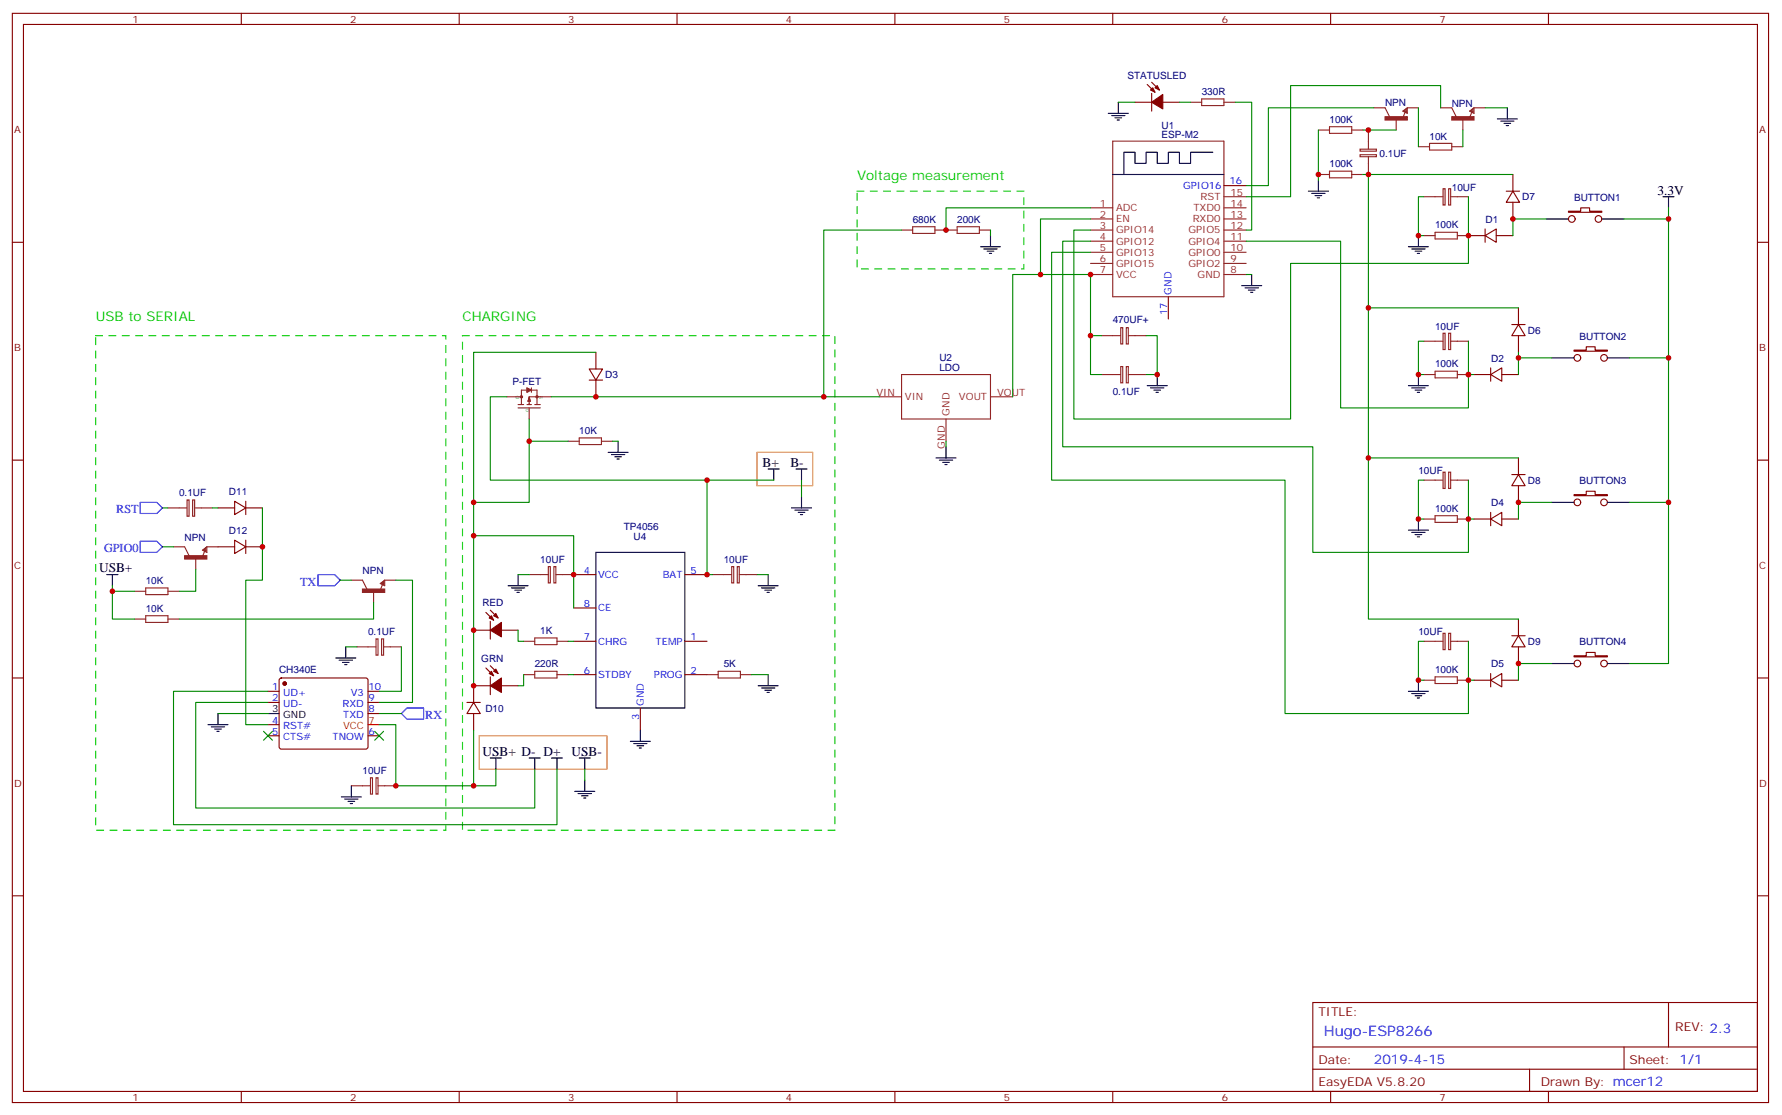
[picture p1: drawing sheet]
<svg xmlns="http://www.w3.org/2000/svg" width="566mm" height="354mm" viewBox="0 0 566 354" stroke-linecap="round" stroke-linejoin="round" font-family="sans-serif">
<path d="M240.3 143.6h17.6v10.6h-17.6zM152.1 233.5h40.6v10.6h-40.6z" fill="none" stroke="#f90" stroke-width=".35"/>
<path d="M272 60.7h52.9v24.7h-52.9zM30.4 106.5h111.1v157h-111.1zM146.8 106.5h118.2v157h-118.2z" fill="none" stroke="#0c0" stroke-width=".35" stroke-dasharray="2.1 2.1"/>
<g fill="none" stroke="#870000" stroke-width=".35">
<path d="M3.9 4.2h557.4v345.8h-557.4zM7.4 7.8h550.4v338.6h-550.4zM76.6 4.2v3.6M145.7 4.2v3.6M214.9 4.2v3.6M284 4.2v3.6M353.2 4.2v3.6M422.3 4.2v3.6M491.5 4.2v3.6M360.2 32.5h5.3M364.1 26.8l2.5 2.5M365.5 26.1l2.5 2.5"/>
<path d="M365.5 29.6v5.7M369 32.5h5.3M388.4 58.9h7.1M480.2 55.4v5.3M3.9 76.9h3.5M466.1 74.8h5.2M471.3 74.8l3.6-2.1v4.2zM471.3 72.7v4.2M474.9 74.8h5.3M478 60.7h4.3M480.2 60.7l2.1 3.5h-4.3zM480.2 64.2v5.3"/>
<path d="M497.8 67h3.9v-1h2.8v1h3.9v.4h-10.6zM557.8 76.9h3.5M370.8 94.2v7M481.9 97.7v5.3M187 117.1h4.2l-2.1 3.6zM189.1 111.8v5.3M467.8 118.9h5.3M473.1 118.9l3.5-2.1v4.2zM473.1 116.8v4.2M476.6 118.9h5.3M479.8 103h4.2M481.9 103l2.1 3.5h-4.2z"/>
<path d="M481.9 106.5v5.3M499.6 111.1h3.8v-1h2.9v1h3.9v.4h-10.6zM187 120.7h4.2M189.1 120.7v5.2M3.9 146h3.5M74.5 159.1l3.5 2.1-3.5 2.1zM78 159.1v4.2M479.8 150.6h4.2M481.9 150.6l2.1 3.6h-4.2zM481.9 145.3v5.3M481.9 154.2v5.3M499.6 157h3.8v-1.1h2.9v1.1h3.9v.3h-10.6z"/>
<path d="M557.8 146h3.5M69.2 161.2h5.3M69.2 173.6h5.3M74.5 171.4l3.5 2.2-3.5 2.1zM78 171.4v4.3M78 161.2h5.3M78 173.6h5.3M467.8 164.7h5.3M473.1 164.7l3.5-2.1v4.3zM473.1 162.6v4.3M476.6 164.7h5.3M154.2 194.4l2.5 2.4"/>
<path d="M155.6 193.7l2.5 2.4M155.6 197.2v5.6M182.1 182.4h7M182.1 193h7M217.3 182.4h7.1M481.9 196.5v5.3M3.9 215.2h3.5M85.1 219.4h3.5M88.8 215.4l.5-.2h26.8l.5 .2 .2 .5v21.2l-.2 .5-.5 .2h-26.8l-.5-.3-.2-.4v-21.2zM116.8 219.4h3.5M150.3 200h5.3M154.2 212l2.5 2.5"/>
<path d="M155.6 214.8v5.7M155.6 211.3l2.5 2.5M155.6 217.7h-5.3v5.3M159.1 200h5.3M159.1 217.7h5.3M182.1 203.6h7M182.1 214.1h7M217.3 203.6h7.1M217.3 214.1h7.1M467.8 215.9h5.3M473.1 215.9l3.5-2.1v4.2zM473.1 213.8v4.2"/>
<path d="M476.6 215.9h5.3M479.8 201.8h4.2M481.9 201.8l2.1 3.5h-4.2zM481.9 205.3v5.3M499.6 208.1h3.8v-1h2.9v1h3.9v.4h-10.6zM557.8 215.2h3.5M85.1 223h3.5M85.1 230h3.5M85.1 233.5h3.5M116.8 223h3.5M116.8 233.5h3.5M116.8 226.5h3.5"/>
<path d="M148.2 223h4.2M150.3 223l2.1 3.5h-4.2zM150.3 226.5v5.3M203.2 224.7v7.1M3.9 284.3h3.5M557.8 284.3h3.5M416.7 318.2h141.1v28.2h-141.1zM529.6 318.2v14.1M416.7 332.3h141.1M416.7 339.4h141.1M485.5 339.4v7M515.4 332.3v7.1"/>
<path d="M76.6 346.4v3.6M145.7 346.4v3.6M214.9 346.4v3.6M284 346.4v3.6M353.2 346.4v3.6M422.3 346.4v3.6M491.5 346.4v3.6"/>
<circle cx="498.9" cy="69.5" r="1.06"/>
<circle cx="507.3" cy="69.5" r="1.06"/>
<circle cx="500.6" cy="113.6" r="1.06"/>
<circle cx="509.1" cy="113.6" r="1.06"/>
<circle cx="500.6" cy="159.5" r="1.06"/>
<circle cx="509.1" cy="159.5" r="1.06"/>
<circle cx="500.6" cy="210.6" r="1.06"/>
<circle cx="509.1" cy="210.6" r="1.06"/>
</g>
<g fill="none" stroke="#8c2424" stroke-width=".35">
<path d="M377.9 32.5h3.5M381.4 31.4h7v2.1h-7zM388.4 32.5h3.6M436.1 34.2h3.5l1.4 2.8M443.1 37.7v3.6M445.2 35.3l1.5-1.1v1.8zM445.9 35.6l-.7 1.8M445.9 35.3h.4M446.3 34.6v1l-.7-.3zM446.7 34.2h3.5M457.2 34.2h3.6l1.4 2.8M464.3 37.7v3.6"/>
<path d="M466.4 35.3l1.4-1.1v1.8zM466.8 35.3l.7-.7v1zM467.1 35.3h.4M467.1 35.6l-.7 1.8M467.8 34.2h3.5M353.2 44.8h35.2v49.4h-35.2zM418.4 55.4h3.6M418.4 41.3h3.6M422 54.3h7v2.1h-7zM422 40.2h7v2.1h-7zM429 55.4h3.5M429 41.3h3.5"/>
<path d="M431.7 47.3h5.1v.7h-5.1zM431.7 49.1h5.1v.6h-5.1zM434.3 41.3v6M434.3 49.7v5.7M450.2 46.6h3.5M453.7 45.5h7.1v2.1h-7.1zM458 59.9h.6v5.2h-.6zM459.8 59.9h.6v5.2h-.6zM460.8 46.6h3.5M286.1 73h3.6M289.7 72h7v2.1h-7zM296.7 73h7.1"/>
<path d="M303.8 72h7v2.1h-7zM310.8 73h3.6M346.1 66h7.1M346.1 69.5h7.1M346.1 73h7.1M346.1 76.6h7.1M388.4 62.4h7.1M388.4 66h7.1M388.4 69.5h7.1M388.4 73h7.1M388.4 76.6h7.1M451.9 74.8h3.6"/>
<path d="M451.9 62.4h6M455.5 73.7h7v2.1h-7zM460.4 62.4h5.7M462.5 74.8h3.6M346.1 80.1h7.1M346.1 83.6h7.1M346.1 87.1h7.1M388.4 80.1h7.1M388.4 83.6h7.1M388.4 87.1h7.1M286.1 118.9h28.3v14.1h-28.3zM349.6 118.9h6"/>
<path d="M349.6 106.5h6M355.7 104h.6v5.2h-.6zM355.7 116.3h.6v5.2h-.6zM357.5 104h.6v5.2h-.6zM357.5 116.3h.6v5.2h-.6zM358.1 118.9h5.6M358.1 106.5h5.6M451.9 118.9h3.6M451.9 108.3h6M455.5 117.8h7v2.1h-7zM458 105.8h.6v5.1h-.6zM459.8 105.8h.6v5.1h-.6z"/>
<path d="M460.4 108.3h5.7M462.5 118.9h3.6M160.9 125.9h4.6M164.4 128.4h1.8M164.4 129.5h7.1M165.5 128.4v-4.6h4.9v4.6M167.3 128.4h1.4M167.3 123.1l1.4 .7-1.4 .7zM167.3 123.5l.7 .3M167.6 127.4h.7M167.6 123.5l.4 .3M168 125.9h7"/>
<path d="M168 126.3v2.1M168 129.5v3.5M168 125.9l-.4 1.5M168 125.9l.3 1.5M168 126.3l.3 1.1M168 126.3l-.4 1.1M168 126.6l-.4 .8M168 123.8l-.7 .4M168 123.8l-.4 .4M168.7 123.1v1.4M169.7 128.4h1.8M183.8 139h7.1v2.1h-7.1z"/>
<path d="M279.1 125.9h7M300.2 133v7.1M314.4 125.9h7M59.4 158.7h.6v5.2h-.6zM61.1 158.7h.7v5.2h-.7zM180.3 140.1h3.5M190.9 140.1h3.5M451.9 152.4h6M458 149.9h.6v5.1h-.6zM459.8 149.9h.6v5.1h-.6zM460.4 152.4h5.7M53.3 161.2h6"/>
<path d="M55.1 173.6h3.5l1.4 2.8M61.8 161.2h5.6M62.1 177.1v3.5M64.2 174.6l1.5-1v1.7zM64.9 175l-.7 1.7M64.9 174.6h.4M65.3 173.9v1.1l-.7-.4zM65.7 173.6h3.5M174 179.8h.7v5.2h-.7zM175.8 179.8h.6v5.2h-.6zM232.2 179.8h.7v5.2h-.7zM234 179.8h.6v5.2h-.6z"/>
<path d="M451.9 164.7h3.6M455.5 163.7h7v2.1h-7zM462.5 164.7h3.6M42.7 196.5h3.5M42.7 187.7h3.5M46.2 195.4h7.1v2.2h-7.1zM46.2 186.6h7.1v2.1h-7.1zM53.3 196.5h3.5M53.3 187.7h3.5M111.5 184.1h3.5l1.5 2.9M118.6 187.7v3.5M120.7 185.2l1.4-1.1v1.8z"/>
<path d="M121.4 185.6l-.7 1.7M121.4 185.2h.3M121.7 184.5v1.1l-.7-.4zM122.1 184.1h3.5M168 182.4h6M176.4 182.4h5.7M226.2 182.4h6M234.6 182.4h5.7M113.3 205.3h6M119.3 202.8h.7v5.2h-.7zM121.1 202.8h.6v5.2h-.6zM121.7 205.3h5.7"/>
<path d="M166.2 203.6h3.5M166.2 214.1h3.5M169.7 213.1h7.1v2.1h-7.1zM169.7 202.5h7.1v2.1h-7.1zM176.8 203.6h3.5M176.8 214.1h3.5M224.4 214.1h3.5M227.9 213.1h7.1v2.1h-7.1zM235 214.1h3.5M451.9 215.9h3.6M451.9 203.6h6M455.5 214.8h7v2.2h-7z"/>
<path d="M458 201h.6v5.2h-.6zM459.8 201h.6v5.2h-.6zM460.4 203.6h5.7M462.5 215.9h3.6M111.5 249.4h6M117.6 246.9h.6v5.2h-.6zM119.3 246.9h.7v5.2h-.7zM120 249.4h5.6"/>
<circle cx="165.5" cy="125.9" r=".35"/>
<circle cx="170.4" cy="125.9" r=".35"/>
</g>
<g fill="#870000" stroke="#870000" stroke-width=".35">
<path d="M366.6 27.9l.7-.7 .7 1.4z"/>
<path d="M365.2 28.6l.7-.7 .7 1.4z"/>
<path d="M365.5 32.5l3.5-2.5v4.6z"/>
<path d="M156.7 195.4l.7-.7 .7 1.4z"/>
<path d="M156 195.4l.7 1.4-1.4-.7z"/>
<path d="M155.6 200l3.5-2.4v4.5z"/>
<path d="M156.7 213.1l.7-.7 .7 1.4z"/>
<path d="M156 213.1l.7 1.4-1.4-.7z"/>
<path d="M155.6 217.7l3.5-2.5v4.6z"/>
<circle cx="90.3" cy="217" r=".53"/>
</g>
<g fill="#8c2424" stroke="#8c2424" stroke-width=".35">
<path d="M439.6 37h7.1v1.1h-7.1z"/>
<path d="M460.8 37h7v1.1h-7z"/>
<path d="M58.6 176.4h7.1v1h-7.1z"/>
<path d="M115 187h7.1v1h-7.1z"/>
</g>
<g fill="none" stroke="#000" stroke-width=".35">
<path d="M351.8 36h6.3M352.8 36.7h4.2M353.9 37.4h2.1M354.6 38.1h.7M354.9 32.5v3.5M475.2 37.7h6.4M476.3 38.5h4.2M477.3 39.2h2.2M478 39.9h.8M478.4 34.2v3.5M353.2 55.4h35.2M384.9 48.3h-7v3.6h-3.6v-3.6h-3.5v3.6h-3.5v-3.6h-3.6v3.6h-3.5v-3.6h-3.5v7.1"/>
<path d="M418.4 57.1v3.6M311.2 78.3h6.3M312.2 79h4.3M313.3 79.7h2.1M314.4 74.8v3.5M415.3 60.7h6.3M416.3 61.4h4.2M417.4 62.1h2.1M418.1 62.8h.7M447 78.3h6.4M448.1 79h4.2M449.1 79.7h2.1"/>
<path d="M450.2 74.8v3.5M490.7 69.5h7.1M508.4 69.5h7M527.8 62.4h3.5M529.6 62.4v3.6M314 80.4h.7M394.1 90.7h6.3M395.1 91.4h4.3M396.2 92.1h2.1M396.9 92.8h.7M397.3 87.1v3.6M449.8 80.4h.7"/>
<path d="M367.3 118.9v3.5M450.2 118.9v3.5M492.5 113.6h7.1M510.2 113.6h7M364.1 122.4h6.4M365.2 123.1h4.2M366.2 123.8h2.1M366.9 124.5h.7M447 122.4h6.4M448.1 123.1h4.2M449.1 123.8h2.1M449.8 124.5h.7"/>
<path d="M193 143.6h6.4M194.1 144.3h4.2M195.1 145h2.1M195.8 145.7h.7M196.2 140.1v3.5M243.8 148.9h3.5M245.6 148.9v3.5M252.6 148.9h3.6M254.4 148.9v3.5M254.4 157.7v3.5M297.1 145.3h6.3M298.1 146h4.3"/>
<path d="M299.2 146.8h2.1M299.9 147.5h.7M300.2 141.8v3.5M492.5 159.5h7.1M510.2 159.5h7M189.1 175.3h28.2v49.4h-28.2zM251.2 161.2h6.4M252.3 161.9h4.2M253.3 162.6h2.1M254 163.3h.7M447 168.3h6.4M448.1 169h4.2"/>
<path d="M449.1 169.7h2.1M449.8 170.4h.7M450.2 164.7v3.6M33.9 182.4h3.5M35.7 182.4v3.5M161.3 185.9h6.3M162.3 186.6h4.2M163.4 187.3h2.1M164.1 188h.7M164.4 182.4v3.5M240.6 185.9h6.4M241.7 186.6h4.2"/>
<path d="M242.7 187.3h2.2M243.5 188h.7M243.8 182.4v3.5M106.6 208.8h6.3M107.6 209.5h4.3M108.7 210.3h2.1M109.4 211h.7M109.7 205.3v3.5M240.6 217.7h6.4M241.7 218.4h4.2M242.7 219.1h2.2M243.5 219.8h.7"/>
<path d="M243.8 214.1v3.6M447 219.4h6.4M450.2 215.9v3.5M492.5 210.6h7.1M510.2 210.6h7M66 230h6.4M67.1 230.7h4.2M68.1 231.4h2.1M68.8 232.1h.7M69.2 226.5v3.5M85.1 226.5h3.5M200.1 235.3h6.3"/>
<path d="M201.1 236h4.3M202.2 236.7h2.1M202.9 237.4h.7M203.2 231.8v3.5M448.1 220.1h4.2M449.1 220.8h2.1M449.8 221.5h.7M108.3 252.9h6.4M109.4 253.6h4.2M110.5 254.4h2.1M111.2 255.1h.7M111.5 249.4v3.5"/>
<path d="M155.6 240.6h3.5M157.4 240.6v3.5M168 240.6h3.5M169.7 240.6v3.5M175 240.6h3.5M176.8 240.6v3.5M182.4 251.2h6.4M183.5 251.9h4.2M183.8 240.6h3.6M184.5 252.6h2.2M185.2 253.3h.7M185.6 240.6v3.5"/>
<path d="M185.6 247.6v3.6"/>
</g>
<path d="M116.8 230h3.5" fill="none" stroke="#f00" stroke-width=".35"/>
<path d="M44.5 159.5h5.3l1.7 1.7-1.7 1.8h-5.3zM44.5 171.8h5.3l1.7 1.8-1.7 1.7h-5.3zM100.9 182.4h5.3l1.8 1.7-1.8 1.8h-5.3zM127.4 226.5l1.8-1.8h5.2v3.5h-5.2z" fill="none" stroke="#00f" stroke-width=".35"/>
<g fill="none" stroke="#008700" stroke-width=".35">
<path d="M354.9 32.5h5.3M374.3 32.5h3.6M392 32.5h5.3v40.5h-1.8M436.1 34.2h-33.5v24.7h-7.1M450.2 34.2v12.4M457.2 34.2v-7h-47.6v35.2h-14.1M471.3 34.2h7.1M418.4 41.3v15.8M432.5 41.3h10.6M432.5 55.4h1.8M464.3 41.3v5.3M480.2 55.4h-45.9v42.3h47.6"/>
<path d="M286.1 73h-24.7v52.9h-86.4M314.4 73v1.8M346.1 76.6h-8.8v65.2h79.4v33.5h49.4v-10.6M346.1 69.5h-15.9v17.6h15.9v31.8h3.5M346.1 66h-45.9v7M395.5 76.6h30v52.9h40.6v-10.6M451.9 62.4h-1.7v12.4h1.7M466.1 62.4v21.2h-56.5v49.4h-68.8v-60h5.3M490.7 69.5h-10.5v5.3M515.4 69.5h14.2M529.6 66v144.6h-12.4M330.2 87.1h-8.8v38.8"/>
<path d="M346.1 80.1h-12.3v72.3h74v74.1h58.3v-10.6M395.5 87.1h1.8M434.3 97.7v47.6h47.6M189.1 111.8h-38.8v47.7M346.1 106.5h3.5M363.7 106.5h3.6v12.4h-3.6M451.9 108.3h-1.7v10.6h1.7M466.1 108.3v10.6M466.1 118.9h1.7M481.9 111.8v1.8M492.5 113.6h-10.6v5.3M517.2 113.6h12.4"/>
<path d="M160.9 125.9h-5.3v26.5h68.8M168 133v26.5h-17.7v10.5M261.4 125.9h17.7M168 140.1h12.3M194.4 140.1h1.8M245.6 152.4h-21.2v30h1.8M254.4 152.4v5.3M300.2 140.1v1.7M434.3 145.3v51.2h47.6M451.9 152.4h-1.7v12.3h1.7M466.1 152.4v12.3h1.7M492.5 159.5h-10.6v5.2"/>
<path d="M517.2 159.5h12.4M51.5 173.6h3.6M51.5 161.2h1.8M67.4 161.2h1.8M83.3 161.2v22.9h-5.3v45.9h7.1M35.7 185.9v10.6h7M35.7 187.7h7M62.1 180.6v7.1h-5.3M108 184.1h3.5M118.6 191.2v5.3h-61.8M125.6 184.1h5.3v38.9h-10.6M164.4 182.4h3.6"/>
<path d="M182.1 193v-23h-31.8v47.7M240.3 182.4h3.5M85.1 219.4h-30v42.4h121.7v-17.7M109.7 205.3h3.6M127.4 205.3v14.1h-7.1M164.4 200v3.6h1.8M166.2 214.1v3.6h-1.8M180.3 203.6h1.8M180.3 214.1h1.8M238.5 214.1h5.3M451.9 203.6h-1.7v12.3h1.7M466.1 203.6v12.3h1.7"/>
<path d="M492.5 210.6h-10.6v5.3M69.2 226.5h15.9M85.1 223h-23v33.5h107.6v-12.4M120.3 230h5.3v19.4h31.8v-5.3M120.3 226.5h7.1M150.3 231.8v17.6M185.6 244.1v3.5"/>
</g>
<g fill="#c00">
<circle cx="346.1" cy="106.5" r=".88"/>
<circle cx="261.4" cy="125.9" r=".88"/>
<circle cx="189.1" cy="125.9" r=".88"/>
<circle cx="35.7" cy="187.7" r=".88"/>
<circle cx="168" cy="140.1" r=".88"/>
<circle cx="224.4" cy="152.4" r=".88"/>
<circle cx="150.3" cy="200" r=".88"/>
<circle cx="150.3" cy="249.4" r=".88"/>
<circle cx="182.1" cy="182.4" r=".88"/>
<circle cx="529.6" cy="69.5" r=".88"/>
<circle cx="529.6" cy="113.6" r=".88"/>
<circle cx="481.9" cy="159.5" r=".88"/>
<circle cx="481.9" cy="113.6" r=".88"/>
<circle cx="450.2" cy="215.9" r=".88"/>
<circle cx="466.1" cy="74.8" r=".88"/>
<circle cx="450.2" cy="74.8" r=".88"/>
<circle cx="466.1" cy="118.9" r=".88"/>
<circle cx="450.2" cy="118.9" r=".88"/>
<circle cx="466.1" cy="215.9" r=".88"/>
<circle cx="466.1" cy="164.7" r=".88"/>
<circle cx="450.2" cy="164.7" r=".88"/>
<circle cx="480.2" cy="69.5" r=".88"/>
<circle cx="481.9" cy="210.6" r=".88"/>
<circle cx="434.3" cy="55.4" r=".88"/>
<circle cx="434.3" cy="97.7" r=".88"/>
<circle cx="434.3" cy="145.3" r=".88"/>
<circle cx="434.3" cy="41.3" r=".88"/>
<circle cx="418.4" cy="55.4" r=".88"/>
<circle cx="529.6" cy="159.5" r=".88"/>
<circle cx="150.3" cy="217.7" r=".88"/>
<circle cx="125.6" cy="249.4" r=".88"/>
<circle cx="346.1" cy="87.1" r=".88"/>
<circle cx="330.2" cy="87.1" r=".88"/>
<circle cx="300.2" cy="73" r=".88"/>
<circle cx="224.4" cy="182.4" r=".88"/>
<circle cx="150.3" cy="170" r=".88"/>
<circle cx="150.3" cy="159.5" r=".88"/>
<circle cx="83.3" cy="173.6" r=".88"/>
<circle cx="367.3" cy="118.9" r=".88"/>
</g>
<g fill="#c00" stroke="#008700" stroke-width=".35">
<path d="M118.9 232.1l2.8 2.8zM121.7 232.1l-2.8 2.8z"/>
<path d="M83.6 232.1l2.9 2.8zM86.5 232.1l-2.9 2.8z"/>
</g>
<text font-size="4.6" fill="#00f" x="420.2" y="328.8">Hugo-ESP8266</text>
<g font-size="4.2" fill="#0c0">
<text x="272" y="57.1">Voltage measurement</text>
<text x="30.4" y="102">USB to SERIAL</text>
<text x="146.8" y="102">CHARGING</text>
</g>
<g font-size="4.2">
<text x="526" y="61.7">3.3V</text>
<text x="242" y="148.2">B+</text>
<text x="250.9" y="148.2">B-</text>
<text x="31.4" y="181.7">USB+</text>
<text x="153.1" y="239.9">USB+ D- D+</text>
<text x="181.4" y="239.9">USB-</text>
</g>
<text font-size="4.2" fill="#00f" x="436.1" y="337.6">2019-4-15</text>
<g font-size="3.9" fill="#00f">
<text x="36.9" y="163">RST</text>
<text x="33" y="175.3">GPIO0</text>
<text x="95.2" y="185.9">TX</text>
<text x="135" y="228.2">RX</text>
</g>
<g font-size="3.9" fill="#800">
<text x="418.4" y="322.4">TITLE:</text>
<text x="531.7" y="327.4">REV: 2.3</text>
<text x="418.4" y="337.6">Date:</text>
<text x="517.2" y="337.6">Sheet: 1/1</text>
<text x="418.4" y="344.7">EasyEDA V5.8.20</text>
<text x="489" y="344.7">Drawn By: mcer12</text>
</g>
<g font-size="3.2" fill="#800">
<text x="42" y="7.2">1</text>
<text x="111.2" y="7.2">2</text>
<text x="180.3" y="7.2">3</text>
<text x="249.4" y="7.2">4</text>
<text x="318.6" y="7.2">5</text>
<text x="387.7" y="7.2">6</text>
<text x="456.9" y="7.2">7</text>
<text x="4.4" y="42.3">A</text>
<text x="558.3" y="42.3">A</text>
<text x="4.4" y="111.5">B</text>
<text x="558.3" y="111.5">B</text>
<text x="4.4" y="180.6">C</text>
<text x="558.3" y="180.6">C</text>
<text x="4.4" y="249.8">D</text>
<text x="558.3" y="249.8">D</text>
<text x="42" y="349.4">1</text>
<text x="111.2" y="349.4">2</text>
<text x="180.3" y="349.4">3</text>
<text x="249.4" y="349.4">4</text>
<text x="318.6" y="349.4">5</text>
<text x="387.7" y="349.4">6</text>
<text x="456.9" y="349.4">7</text>
</g>
<g font-size="3.2" fill="#000080">
<text x="357.8" y="25.2">STATUSLED</text>
<text x="381.4" y="30.1">330R</text>
<text x="439.6" y="33.7">NPN</text>
<text x="460.8" y="34">NPN</text>
<text x="368.7" y="40.8">U1</text>
<text x="422" y="39">100K</text>
<text x="368.7" y="43.7">ESP-M2</text>
<text x="453.7" y="44.6">10K</text>
<text x="422" y="53.1">100K</text>
<text x="437.8" y="49.9">0.1UF</text>
<text x="460.8" y="60.5">10UF</text>
<text x="483.1" y="63.6">D7</text>
<text x="499.6" y="63.7">BUTTON1</text>
<text x="289.7" y="70.7">680K</text>
<text x="303.8" y="70.7">200K</text>
<text x="471.5" y="70.7">D1</text>
<text x="455.5" y="72.5">100K</text>
<text x="353.2" y="102.5">470UF+</text>
<text x="455.5" y="104.6">10UF</text>
<text x="484.9" y="105.9">D6</text>
<text x="501.3" y="107.8">BUTTON2</text>
<text x="298.1" y="117.8">LDO</text>
<text x="298.1" y="114.7">U2</text>
<text x="455.5" y="116.6">100K</text>
<text x="473.3" y="114.8">D2</text>
<text x="162.7" y="122.2">P-FET</text>
<text x="192.1" y="120">D3</text>
<text x="353.2" y="125.4">0.1UF</text>
<text x="183.8" y="137.7">10K</text>
<text x="450.2" y="150.5">10UF</text>
<text x="484.9" y="153.5">D8</text>
<text x="501.3" y="153.6">BUTTON3</text>
<text x="56.8" y="157.5">0.1UF</text>
<text x="72.7" y="157.1">D11</text>
<text x="473.3" y="160.7">D4</text>
<text x="455.5" y="162.5">100K</text>
<text x="58.6" y="171.6">NPN</text>
<text x="72.7" y="169.5">D12</text>
<text x="197.9" y="168.1">TP4056</text>
<text x="201.1" y="171.3">U4</text>
<text x="171.5" y="178.7">10UF</text>
<text x="229.7" y="178.7">10UF</text>
<text x="46.2" y="185.4">10K</text>
<text x="115" y="182.2">NPN</text>
<text x="46.2" y="194.2">10K</text>
<text x="153.1" y="192.4">RED</text>
<text x="116.8" y="201.6">0.1UF</text>
<text x="171.5" y="201.3">1K</text>
<text x="450.2" y="201.6">10UF</text>
<text x="484.9" y="204.7">D9</text>
<text x="501.3" y="204.8">BUTTON4</text>
<text x="88.6" y="213.6">CH340E</text>
<text x="152.8" y="210.1">GRN</text>
<text x="169.7" y="211.8">220R</text>
<text x="229.7" y="211.9">5K</text>
<text x="455.5" y="213.6">100K</text>
<text x="473.3" y="211.9">D5</text>
<text x="154.1" y="226">D10</text>
<text x="115" y="245.7">10UF</text>
</g>
<g font-size="3.2" fill="#00f">
<text x="375.5" y="60">GPIO16</text>
<text x="390.2" y="58.6">16</text>
<text x="371.9" y="93.5" transform="rotate(-90 371.9 93.5)">GND</text>
<text x="370.5" y="100" transform="rotate(-90 370.5 100)">17</text>
<text x="185.3" y="182">4</text>
<text x="189.8" y="183.4">VCC</text>
<text x="210.3" y="183.4">BAT</text>
<text x="219.1" y="182">5</text>
<text x="185.3" y="192.6">8</text>
<text x="189.8" y="194">CE</text>
<text x="185.3" y="203.2">7</text>
<text x="219.1" y="203.2">1</text>
<text x="189.8" y="204.6">CHRG</text>
<text x="208.1" y="204.6">TEMP</text>
<text x="185.3" y="213.8">6</text>
<text x="189.8" y="215.2">STDBY</text>
<text x="207.6" y="215.2">PROG</text>
<text x="219.1" y="213.8">2</text>
<text x="86.4" y="219.1">1</text>
<text x="89.9" y="220.8">UD+</text>
<text x="111.3" y="220.8">V3</text>
<text x="117" y="219.1">10</text>
<text x="86.4" y="222.6">2</text>
<text x="89.9" y="224.4">UD-</text>
<text x="108.7" y="224.4">RXD</text>
<text x="108.9" y="227.9">TXD</text>
<text x="117" y="226.1">8</text>
<text x="117" y="222.6">9</text>
<text x="204.3" y="224" transform="rotate(-90 204.3 224)">GND</text>
<text x="86.4" y="229.7">4</text>
<text x="86.4" y="233.2">5</text>
<text x="89.9" y="231.4">RST#</text>
<text x="117" y="233.2">6</text>
<text x="202.9" y="228.5" transform="rotate(-90 202.9 228.5)">3</text>
<text x="89.9" y="234.9">CTS#</text>
<text x="105.5" y="234.9">TNOW</text>
</g>
<g font-size="3.2" fill="#8d2323">
<text x="349" y="65.6">1</text>
<text x="381.1" y="63.5">RST</text>
<text x="390.6" y="65.6">14</text>
<text x="390.6" y="62.1">15</text>
<text x="349" y="69.1">2</text>
<text x="354.2" y="67">ADC</text>
<text x="354.2" y="70.6">EN</text>
<text x="378.5" y="70.6">RXD0</text>
<text x="378.8" y="67">TXD0</text>
<text x="390.6" y="69.1">13</text>
<text x="349" y="72.7">3</text>
<text x="349" y="76.2">4</text>
<text x="354.2" y="74.1">GPIO14</text>
<text x="354.2" y="77.6">GPIO12</text>
<text x="377.2" y="77.6">GPIO4</text>
<text x="377.2" y="74.1">GPIO5</text>
<text x="390.6" y="76.2">11</text>
<text x="390.6" y="72.7">12</text>
<text x="349" y="79.7">5</text>
<text x="349" y="83.3">6</text>
<text x="354.2" y="81.1">GPIO13</text>
<text x="377.2" y="81.1">GPIO0</text>
<text x="390.6" y="83.3">9</text>
<text x="390.6" y="79.7">10</text>
<text x="349" y="86.8">7</text>
<text x="354.2" y="84.7">GPIO15</text>
<text x="354.2" y="88.2">VCC</text>
<text x="377.2" y="84.7">GPIO2</text>
<text x="380.1" y="88.2">GND</text>
<text x="390.6" y="86.8">8</text>
<text x="278.1" y="125.6">VIN</text>
<text x="316.5" y="125.6">VOUT</text>
<text x="287.2" y="127">VIN</text>
<text x="301.3" y="131.9" transform="rotate(-90 301.3 131.9)">GND</text>
<text x="304.4" y="127">VOUT</text>
<text x="299.9" y="142.4" transform="rotate(-90 299.9 142.4)">GND</text>
</g>
<g font-size="3.2">
<text x="86.4" y="226.1">3</text>
<text x="89.9" y="227.9">GND</text>
</g>
<g font-size="3.2" fill="#f00">
<text x="108.9" y="231.4">VCC</text>
<text x="117" y="229.7">7</text>
</g>
<g font-size="1.4" fill="#238d23">
<text x="164.8" y="126.6" transform="rotate(-90 164.8 126.6)">D</text>
<text x="168" y="130.9" transform="rotate(-90 168 130.9)">G</text>
<text x="172.2" y="126.6" transform="rotate(-90 172.2 126.6)">S</text>
</g>
</svg>
